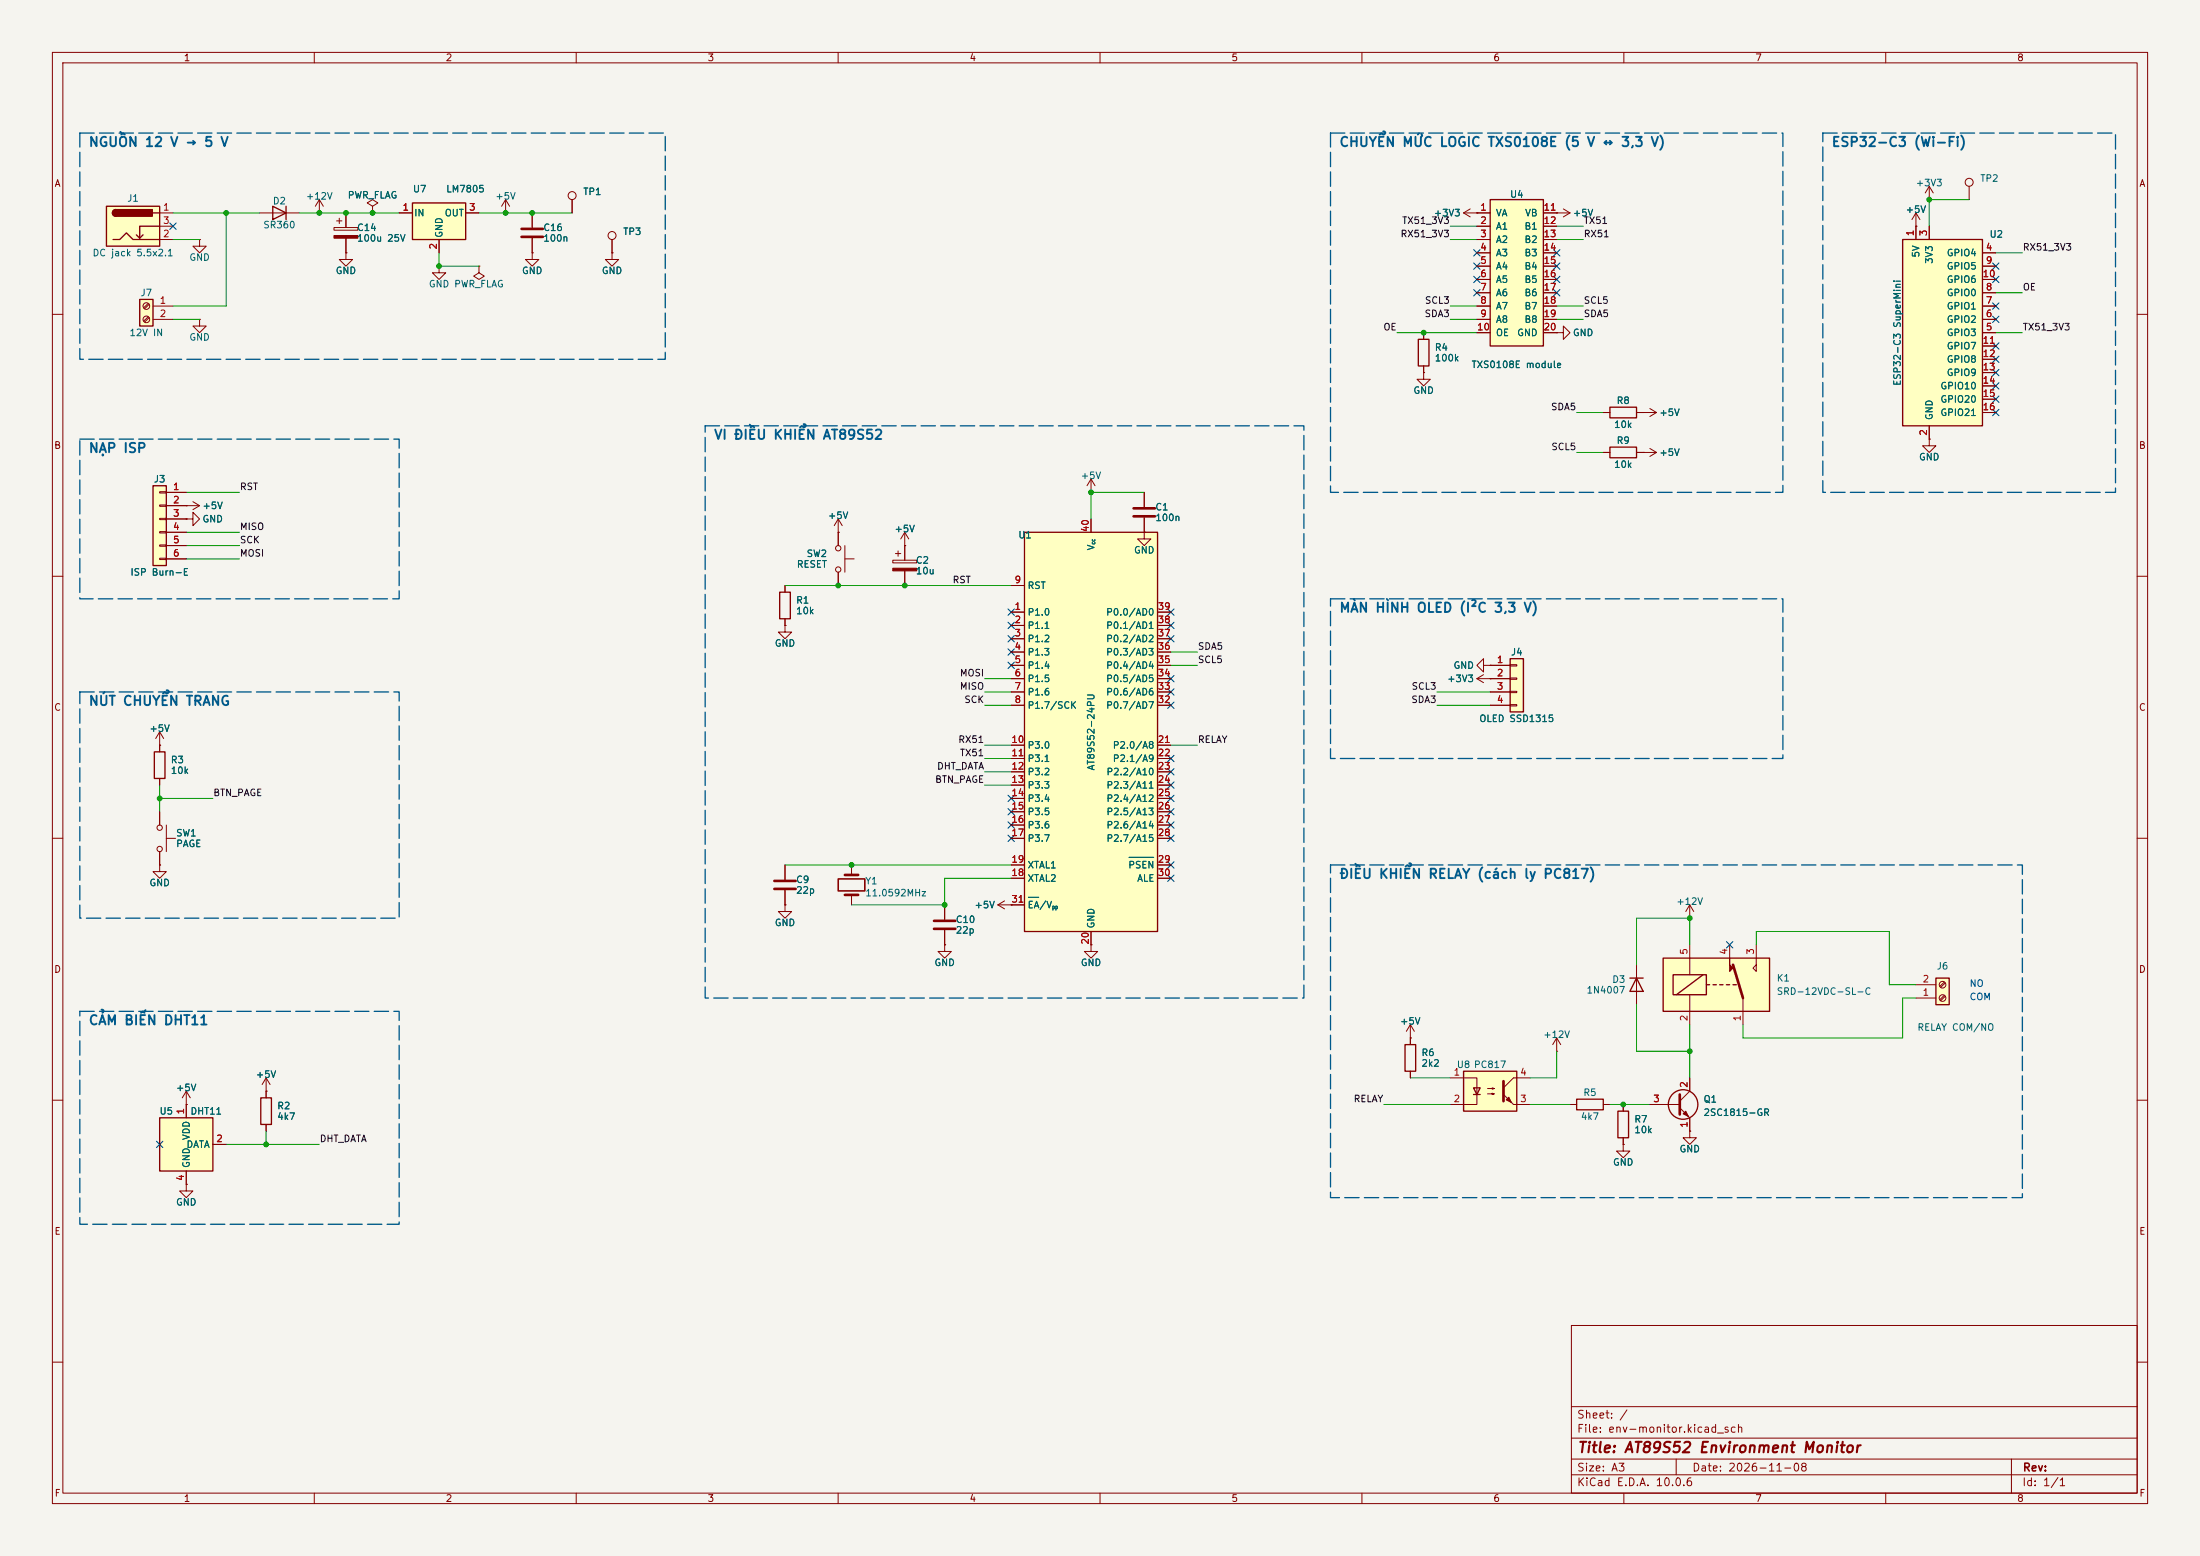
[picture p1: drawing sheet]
<svg xmlns="http://www.w3.org/2000/svg" width="420mm" height="297mm" viewBox="0 0 420 297" stroke-linecap="round" stroke-linejoin="round" font-family="sans-serif">
<path d="M0 0h420v297h-420z" fill="#f5f4ef" stroke="#f5f4ef" stroke-width=".19"/>
<g fill="none" stroke="#840000" stroke-width=".19">
<path d="M10 10h400v277h-400zM12 12h396v273h-396zM60 10v2M110 10v2M160 10v2M210 10v2M260 10v2M310 10v2M360 10v2M66 48.3v1.2h1.3l-1.3 1.3-1.2-1.3h1.2M66 48.3h.1M10 60h2"/>
<path d="M408 60h2M35.6 99.1h1.2v-1.3l1.3 1.3-1.3 1.2v-1.2M35.6 99.1h.1M10 110h2M408 110h2M10 160h2M408 160h2M30.5 165.1v1.3h1.2l-1.2 1.2-1.3-1.2h1.3M30.5 165.1h.1M149.9 165.1v2.8M149.9 169.9v2.8M162.6 165.1v1.9"/>
<path d="M162.6 170.8v1.9M180.3 180.3v1.3h1.3l-1.3 1.3-1.2-1.3h1.2M180.3 180.3h.1M10 210h2M408 210h2M300 253h108v32h-108zM10 260h2M300 278.5h108M300 274.5h108M300 268.5h108M320 278.5v3M384 278.5v6.5"/>
<path d="M408 260h2M60 285v2M110 285v2M160 285v2M210 285v2M260 285v2M300 281.5h108M310 285v2M360 285v2"/>
</g>
<path d="M147.8 168.1h4.1M147.8 169.7h4.1M161.3 167h2.5M161.3 170.8h2.5" fill="none" stroke="#840000" stroke-width=".51"/>
<path d="M160 167.8h5.1v2.3h-5.1z" fill="none" stroke="#840000" stroke-width=".3"/>
<path d="M363.2 45.7h15.3v35.6h-15.3z" fill="#ffffc2"/>
<path d="M363.2 45.7h15.3v35.6h-15.3z" fill="none" stroke="#840000" stroke-width=".25"/>
<g fill="none" stroke="#840000" stroke-width=".19">
<path d="M365.8 43.2v2.5M368.3 43.2v2.5M378.5 48.3h2.5M378.5 58.4h2.5M378.5 55.9h2.5M378.5 50.8h2.5M378.5 53.3h2.5M378.5 63.5h2.5M378.5 61h2.5M378.5 66h2.5M378.5 68.6h2.5M378.5 71.1h2.5"/>
<path d="M378.5 73.7h2.5M378.5 76.2h2.5M378.5 78.7h2.5M368.3 81.3v2.5M30.5 139.7l-.8 1.3M30.5 139.7l.7 1.3M30.5 139.7v2.5M283.2 127v-1.3l-1.3 1.3 1.3 1.3v-1.3h1.3M284.5 127h.1M30.5 142.2h.1"/>
</g>
<path d="M288.3 125.7h2.5v10.2h-2.5z" fill="#ffffc2"/>
<path d="M288.3 125.7h2.5v10.2h-2.5zM29.5 143.5h2v5.1h-2z" fill="none" stroke="#840000" stroke-width=".25"/>
<g fill="none" stroke="#840000" stroke-width=".19">
<path d="M280.7 39.9l-1.3 .7M279.4 40.6l1.3 .8M279.4 40.6h2.5M281.9 40.6h.1M208.3 94h.1M208.3 91.4l-.8 1.3M208.3 91.4l.7 1.3M208.3 91.4v2.6M281.9 129.5h6.4M281.9 129.5l1.3 .8M283.2 128.8l-1.3 .7M284.5 129.5h.1"/>
<path d="M284.5 127h3.8M284.5 132.1h3.8M284.5 134.6h3.8M288.3 126.9h1.3v.2h-1.3zM288.3 129.4h1.3v.3h-1.3zM288.3 132h1.3v.2h-1.3zM288.3 134.5h1.3v.2h-1.3zM30.5 142.2v1.3M30.5 148.6v1.3M30.5 154.9v2.6M31.7 157.5v5.1M30.5 162.6v2.5"/>
<path d="M31.7 160h1.8M149.9 172.7v1.3h1.2l-1.2 1.3-1.3-1.3h1.3M149.9 172.7h.1M180.3 172.7v2.8M180.3 177.5v2.8"/>
<circle cx="30.5" cy="158" r=".51"/>
<circle cx="30.5" cy="162.1" r=".51"/>
</g>
<path d="M178.3 175.8h4.1M178.3 177.3h4.1" fill="none" stroke="#840000" stroke-width=".51"/>
<path d="M284.5 38.1h10.1v27.9h-10.1z" fill="#ffffc2"/>
<path d="M284.5 38.1h10.1v27.9h-10.1z" fill="none" stroke="#840000" stroke-width=".25"/>
<g fill="none" stroke="#840000" stroke-width=".19">
<path d="M281.9 40.6h2.6M281.9 43.2h2.6M281.9 45.7h2.6M281.9 48.3h2.6M281.9 50.8h2.6M281.9 53.3h2.6M281.9 55.9h2.6M281.9 58.4h2.6M294.6 40.6h2.6M294.6 43.2h2.6M294.6 45.7h2.6M294.6 48.3h2.6"/>
<path d="M294.6 50.8h2.6M294.6 53.3h2.6M294.6 55.9h2.6M294.6 58.4h2.6M281.9 61h2.6M281.9 63.5h2.6M294.6 61h2.6M294.6 63.5h2.6M35.6 96.5h.1M35.6 96.5h2.5M36.8 95.8l1.3 .7M38.1 96.5l-1.3 .8"/>
<path d="M149.9 119.4v1.3h1.2l-1.2 1.2-1.3-1.2h1.3M149.9 119.4h.1M170.4 106.9h4.6v.5h-4.6zM170.9 105.7h1.1M171.4 105.2v1M172.7 104.1v2.8M172.7 109v2.8M190.5 172.7l1.3 .8M190.5 172.7h2.5M191.8 172l-1.3 .7M193 172.7h.1M35.6 210.8h.1"/>
<path d="M35.6 208.3l-.8 1.3M35.6 208.3l.7 1.3M35.6 208.3v2.5M50.8 208.3h.1M50.8 205.7l-.8 1.3M50.8 205.7l.8 1.3M50.8 205.7v2.6M35.6 226.1v1.2h1.2l-1.2 1.3-1.3-1.3h1.3M35.6 226.1h.1"/>
</g>
<path d="M170.4 108.5h4.6v.5h-4.6z" fill="#840000" stroke="#840000" stroke-width=".19"/>
<path d="M30.5 213.4h10.1v10.1h-10.1z" fill="#ffffc2"/>
<path d="M30.5 213.4h10.1v10.1h-10.1z" fill="none" stroke="#840000" stroke-width=".25"/>
<g fill="none" stroke="#840000" stroke-width=".19">
<path d="M101.6 48.3v1.2h1.3l-1.3 1.3-1.3-1.3h1.3M101.6 48.3h.1M116.8 48.3v1.2h1.3l-1.3 1.3-1.2-1.3h1.2M116.8 48.3h.1M116.8 45.7v2.6M271.8 71.1v1.3h1.2l-1.2 1.3-1.3-1.3h1.3M271.8 71.1h.1M35.6 210.8v2.6M40.6 218.4h2.6M35.6 223.5v2.6"/>
<circle cx="116.8" cy="45" r=".76"/>
</g>
<path d="M20.3 39.4h10.2v7.6h-10.2z" fill="#ffffc2"/>
<path d="M20.3 39.4h10.2v7.6h-10.2zM52.1 39.4l2.5 1.2-2.5 1.3zM54.6 39.4v2.5M21.6 45.7h1.3l1.2-1.2 1.3 1.2h5.1M22.1 40a.64 .64 0 0 0-.6 .6 .64 .64 0 0 0 .6 .7M27.3 44.8l-.6 .7M29.2 40.6h1.3M30.5 43.2h-3.8v2.3l-.7-.7M270.8 64.8h2v5.1h-2z" fill="none" stroke="#840000" stroke-width=".25"/>
<g fill="#840000" stroke="#840000" stroke-width=".25">
<path d="M21.6 40.2l.5-.2v1.3a.63 .63 0 0 1-.6-.4 .63 .63 0 0 1 .1-.7z"/>
<path d="M22.1 40h7v1.3h-7z"/>
</g>
<path d="M30.5 40.6h2.5M30.5 45.7h2.5M30.5 43.2h2.5M49.5 40.6h7.6M271.8 63.5v1.3M271.8 69.9v1.2" fill="none" stroke="#840000" stroke-width=".19"/>
<path d="M78.7 38.7h10.2v7h-10.2z" fill="#ffffc2"/>
<path d="M78.7 38.7h10.2v7h-10.2zM268.2 199.4h2.1v5.1h-2.1zM311.1 186.7h2.6M312.4 186.7l1.3 2.5h-2.6z" fill="none" stroke="#840000" stroke-width=".25"/>
<g fill="none" stroke="#840000" stroke-width=".19">
<path d="M61 38.1l-.8 1.3M61 38.1l.7 1.3M61 38.1v2.5M71.1 39.4l1-.7-1-.6-1 .6 1 .7v1.2M368.3 38.1h.1M368.3 35.6l-.8 1.2M368.3 35.6l.8 1.2M368.3 35.6v2.5M375.9 35.6v2.5M38.1 45.7v1.3h1.3l-1.3 1.3-1.3-1.3h1.3M38.1 45.7h.1M61 40.6h.1"/>
<path d="M63.8 43.4h4.5v.5h-4.5zM64.3 42.2h1M64.8 41.7v1M66 40.6v2.8M66 45.5v2.8M71.1 40.6h.1M76.2 40.6h2.5M83.8 50.8v1.3h1.3l-1.3 1.2-1.3-1.2h1.3M83.8 50.8h.1M83.8 45.7v2.6M88.9 40.6h2.5M91.4 50.8v1.3l1.1 .6-1.1 .6-1-.6 1-.6"/>
<path d="M91.4 50.8h.1M365.8 43.2h.1M365.8 40.6l-.8 1.3M365.8 40.6l.7 1.3M365.8 40.6v2.6M38.1 61v1.2h1.3l-1.3 1.3-1.3-1.3h1.3M38.1 61h.1M160 99.1v5M160 99.1l-.7 1.2M160 99.1l.8 1.2M160 101.6h.1M160 109.2v2.6"/>
<path d="M161.3 106.7h1.8M161.3 104.1v5.1M172.7 104.1h.1M172.7 101.6l-.7 1.3M172.7 101.6l.8 1.3M172.7 101.6v2.5M269.2 198.1v1.3M297.2 198.1l-.8 1.3M297.2 198.1l.7 1.3M297.2 198.1v2.6M312.4 184.2v7.6M269.2 204.5v1.2"/>
<path d="M297.2 200.7h.1M309.9 218.4v1.3h1.2l-1.2 1.3-1.3-1.3h1.3M309.9 218.4h.1"/>
<circle cx="375.9" cy="34.8" r=".76"/>
<circle cx="160" cy="104.6" r=".51"/>
<circle cx="160" cy="108.7" r=".51"/>
</g>
<path d="M63.8 45h4.5v.5h-4.5z" fill="#840000" stroke="#840000" stroke-width=".19"/>
<path d="M26.7 57.2h2.5v5h-2.5z" fill="#ffffc2"/>
<path d="M26.7 57.2h2.5v5h-2.5z" fill="none" stroke="#840000" stroke-width=".25"/>
<g fill="none" stroke="#840000" stroke-width=".19">
<path d="M28.3 57.9l-.9 .9M28.5 58.1l-.9 .8M29.2 58.4h3.8M28.3 60.5l-.9 .8M28.5 60.6l-.9 .9M29.2 61h3.8"/>
<circle cx="27.9" cy="58.4" r=".63"/>
<circle cx="27.9" cy="61" r=".63"/>
</g>
<path d="M279.4 204.5h10.2v7.6h-10.2z" fill="#ffffc2"/>
<path d="M279.4 204.5h10.2v7.6h-10.2zM281.3 207.6h1.3l-.7 1.3zM281.3 208.9h1.3M301 209.8h5.1v2h-5.1z" fill="none" stroke="#840000" stroke-width=".25"/>
<g fill="none" stroke="#840000" stroke-width=".19">
<path d="M96.5 38.1l-.7 1.3M96.5 38.1l.8 1.3M96.5 38.1v2.5M96.5 40.6h.1M101.6 40.6v2.8M101.6 45.5v2.8M218.4 94v2.8M218.4 98.8v2.8M269.2 198.1h.1M269.2 195.6l-.7 1.3M269.2 195.6l.8 1.3M269.2 195.6v2.5"/>
<path d="M276.9 205.7h5v5.1h-5M284 207.8h1.2l-.3 .1v-.3l.3 .2M284 208.8h1.2l-.3 .1v-.2l.3 .1M288.9 210.8h3.2M292.1 205.7h-3.2l-1.9 1.9M299.7 210.8h1.3M306.1 210.8h1.2"/>
</g>
<path d="M99.6 43.7h4M99.6 45.2h4M216.4 97h4.1M216.4 98.6h4.1M287 206.4v3.8" fill="none" stroke="#840000" stroke-width=".51"/>
<g fill="#840000" stroke="#840000" stroke-width=".19">
<path d="M287.5 209.9l.5-.5 .5 1z"/>
<path d="M287 208.9l1.9 1.9z"/>
</g>
<path d="M195.6 101.6h25.4v76.2h-25.4z" fill="#ffffc2"/>
<path d="M307.3 77.7h5.1v2.1h-5.1zM148.8 113h2.1v5.1h-2.1zM195.6 101.6h25.4v76.2h-25.4zM308.9 212.1h2v5.1h-2z" fill="none" stroke="#840000" stroke-width=".25"/>
<g fill="none" stroke="#840000" stroke-width=".19">
<path d="M109.2 38.1v2.5M298.4 39.9l1.3 .7M297.2 40.6h.1M297.2 40.6h2.5M299.7 40.6l-1.3 .8M306.1 78.7h1.2M312.4 78.7h3.8M313.7 78.7h.1M315 78l1.2 .7M316.2 78.7l-1.2 .8M208.3 99.1v2.5M313.7 86.4h.1"/>
<path d="M313.7 86.4h2.5M315 85.6l1.2 .8M316.2 86.4l-1.2 .7M149.9 111.8v1.2M149.9 118.1v1.3M193 116.8h2.6M193 119.4h2.6M193 111.8h2.6M218.4 101.6v1.3h1.3l-1.3 1.2-1.2-1.2h1.2M218.4 101.6h.1M221 116.8h2.5M221 119.4h2.5"/>
<path d="M193 121.9h2.6M193 124.5h2.6M193 127h2.6M193 129.5h2.6M193 132.1h2.6M193 134.6h2.6M221 121.9h2.5M221 124.5h2.5M221 127h2.5M221 129.5h2.5M221 132.1h2.5M221 134.6h2.5"/>
<path d="M193 142.2h2.6M193 144.8h2.6M193 147.3h2.6M193 149.9h2.6M193 152.4h2.6M193 154.9h2.6M193 157.5h2.6M221 142.2h2.5M221 144.8h2.5M221 147.3h2.5M221 149.9h2.5M221 152.4h2.5"/>
<path d="M221 154.9h2.5M221 157.5h2.5M193 160h2.6M193 167.6h2.6M193 165.1h2.6M193 172.7h2.6M208.3 177.8v2.5M221 160h2.5M221 167.6h2.5M221 165.1h2.5M322.6 175.3h.1M322.6 172.7l-.8 1.3"/>
<path d="M322.6 172.7l.7 1.3M322.6 172.7v2.6M208.3 180.3v1.3h1.2l-1.2 1.3-1.3-1.3h1.3M208.3 180.3h.1M309.9 210.8v1.3M309.9 217.2v1.2M322.6 215.9v1.3h1.2l-1.2 1.2-1.3-1.2h1.3M322.6 215.9h.1"/>
<circle cx="109.2" cy="37.3" r=".76"/>
</g>
<path d="M196.3 171.3h2M215.5 163.7h4.7" fill="none" stroke="#006464" stroke-width=".19"/>
<path d="M369.6 186.7h2.5v5.1h-2.5z" fill="#ffffc2"/>
<path d="M307.3 85.3h5.1v2.1h-5.1zM369.6 186.7h2.5v5.1h-2.5z" fill="none" stroke="#840000" stroke-width=".25"/>
<g fill="none" stroke="#840000" stroke-width=".19">
<path d="M306.1 86.4h1.2M312.4 86.4h1.3M365.8 190.5h3.8M365.8 188h3.8M371.2 190l-.9 .8M371.2 187.5l-.9 .8M371.3 190.2l-.8 .8M371.3 187.6l-.8 .9"/>
<circle cx="370.8" cy="190.5" r=".63"/>
<circle cx="370.8" cy="188" r=".63"/>
</g>
<path d="M317.5 182.9h20.3v10.1h-20.3z" fill="#ffffc2"/>
<g fill="none" stroke="#840000" stroke-width=".19">
<path d="M297.2 63.5h1.2v-1.3l1.3 1.3-1.3 1.3v-1.3M297.2 63.5h.1M368.3 83.8v1.3h1.3l-1.3 1.3-1.3-1.3h1.3M368.3 83.8h.1M322.6 180.3v5.8M322.6 189.9v5.7M330.2 180.3v2.6M332.7 190.5v5.1M335.3 180.3v5.1l-.7-.6 .7-.6M50.8 208.3v1.3M50.8 214.6v1.3M315 210.8h5.7"/>
<path d="M320.7 211.5l1.9 1.9v2.5M322.6 205.7v2.6l-1.9 1.9"/>
</g>
<g fill="none" stroke="#840000" stroke-width=".25">
<path d="M317.5 182.9h20.3v10.1h-20.3zM319.4 186.1h6.4v3.8h-6.4zM325.1 186.1l-5.1 3.8M325.8 188h.6M327 188h.7M328.3 188h.6M329.6 188h.6M330.8 188h.7M49.8 209.6h2v5h-2z"/>
<circle cx="321.3" cy="210.8" r="2.82"/>
</g>
<path d="M330.8 184.2l1.9 6.3M320.7 208.9v3.8" fill="none" stroke="#840000" stroke-width=".51"/>
<g fill="#840000" stroke="#840000" stroke-width=".19">
<path d="M330.2 182.9v1.3l.6 .6-.6 .6z"/>
<path d="M321.3 212.6l.5-.5 .5 1z"/>
</g>
<path d="M29.2 92.7h2.5v15.3h-2.5z" fill="#ffffc2"/>
<path d="M29.2 92.7h2.5v15.3h-2.5z" fill="none" stroke="#840000" stroke-width=".25"/>
<g fill="none" stroke="#840000" stroke-width=".19">
<path d="M109.2 38.1v2.5M66 48.3h.1M66 40.6v2.8M66 45.5v2.8M71.1 40.6h.1M76.2 40.6h2.5M83.8 45.7v2.6M88.9 40.6h2.5M101.6 48.3h.1M101.6 40.6v2.8M101.6 45.5v2.8M116.8 48.3h.1"/>
<path d="M116.8 45.7v2.6M281.9 40.6h.1M281.9 40.6h2.6M281.9 43.2h2.6M281.9 45.7h2.6M281.9 48.3h2.6M281.9 50.8h2.6M281.9 53.3h2.6M281.9 55.9h2.6M281.9 58.4h2.6M294.6 40.6h2.6M294.6 43.2h2.6"/>
<path d="M294.6 45.7h2.6M294.6 48.3h2.6M294.6 50.8h2.6M294.6 53.3h2.6M294.6 55.9h2.6M294.6 58.4h2.6M297.2 40.6h.1M365.8 43.2h.1M365.8 43.2v2.5M368.3 43.2v2.5M378.5 48.3h2.5M378.5 50.8h2.5"/>
<path d="M378.5 53.3h2.5M378.5 55.9h2.5M378.5 58.4h2.5M271.8 71.1h.1M271.8 63.5v1.3M271.8 69.9v1.2M281.9 61h2.6M281.9 63.5h2.6M294.6 61h2.6M294.6 63.5h2.6M297.2 63.5h.1M306.1 78.7h1.2"/>
<path d="M312.4 78.7h1.3M313.7 78.7h.1M378.5 61h2.5M378.5 63.5h2.5M378.5 78.7h2.5M378.5 66h2.5M378.5 68.6h2.5M378.5 71.1h2.5M378.5 73.7h2.5M378.5 76.2h2.5M30.5 93.9h1.2v.2h-1.2zM30.5 96.4h1.2v.2h-1.2z"/>
<path d="M30.5 98.9h1.2v.3h-1.2zM31.7 94h3.9M31.7 96.5h3.9M31.7 99.1h3.9M35.6 96.5h.1M35.6 99.1h.1M208.3 99.1v2.5M218.4 94v2.8M218.4 98.8v2.8M306.1 86.4h1.2M312.4 86.4h1.3M313.7 86.4h.1"/>
<path d="M368.3 83.8h.1M368.3 81.3v2.5M30.5 101.5h1.2v.2h-1.2zM30.5 104h1.2v.3h-1.2zM30.5 106.6h1.2v.2h-1.2zM31.7 101.6h3.9M31.7 104.1h3.9M31.7 106.7h3.9M149.9 119.4h.1M149.9 111.8v1.2M149.9 118.1v1.3M160 101.6h.1"/>
<path d="M160 101.6v2.5M160 109.2v2.6M172.7 104.1h.1M172.7 104.1v2.8M172.7 109v2.8M193 116.8h2.6M193 119.4h2.6M193 111.8h2.6M218.4 101.6h.1M221 116.8h2.5M221 119.4h2.5M193 127h2.6"/>
<path d="M193 129.5h2.6M193 132.1h2.6M193 134.6h2.6M193 121.9h2.6M193 124.5h2.6M221 127h2.5M221 129.5h2.5M221 132.1h2.5M221 134.6h2.5M221 121.9h2.5M221 124.5h2.5M284.5 127h.1"/>
<path d="M284.5 129.5h.1M284.5 127h3.8M284.5 129.5h3.8M284.5 132.1h3.8M284.5 134.6h3.8M30.5 142.2h.1M30.5 142.2v1.3M30.5 148.6v1.3M30.5 154.9v2.6M193 142.2h2.6M193 144.8h2.6M193 147.3h2.6"/>
<path d="M193 149.9h2.6M193 152.4h2.6M193 154.9h2.6M193 157.5h2.6M221 142.2h2.5M221 144.8h2.5M221 147.3h2.5M221 149.9h2.5M221 152.4h2.5M221 154.9h2.5M221 157.5h2.5M30.5 165.1h.1"/>
<path d="M30.5 162.6v2.5M149.9 172.7h.1M149.9 165.1v2.8M149.9 169.9v2.8M180.3 172.7v2.8M180.3 177.5v2.8M193 172.7h.1M193 160h2.6M193 167.6h2.6M193 165.1h2.6M193 172.7h2.6M208.3 177.8v2.5"/>
<path d="M221 160h2.5M221 167.6h2.5M221 165.1h2.5M180.3 180.3h.1M208.3 180.3h.1M269.2 198.1h.1M269.2 198.1v1.3M35.6 210.8h.1M35.6 210.8v2.6M40.6 218.4h2.6M50.8 208.3h.1M50.8 208.3v1.3"/>
<path d="M50.8 214.6v1.3M269.2 204.5v1.2M309.9 218.4h.1M309.9 210.8v1.3M309.9 217.2v1.2M315 210.8h2.5M322.6 215.9h.1M322.6 205.7v2.6M322.6 213.4v2.5M35.6 226.1h.1M35.6 223.5v2.6"/>
</g>
<g fill="none" stroke="#009600" stroke-width=".19">
<path d="M375.9 38.1h-7.6v5.1M33 45.7h5.1M33 40.6h16.5M43.2 40.6v17.8h-10.2M57.1 40.6h19.1M83.8 48.3v2.5h7.6M91.4 40.6h17.8M276.9 58.4h5M276.9 43.2h5M276.9 45.7h5M297.2 58.4h5.1M297.2 43.2h5.1"/>
<path d="M297.2 45.7h5.1M381 55.9h5.1M381 48.3h5.1M33 61h5.1M266.7 63.5h15.2M276.9 61h5M297.2 61h5.1M301 78.7h5.1M381 63.5h5.1M35.6 94h10.1M218.4 94h-10.1v5.1M301 86.4h5.1"/>
<path d="M35.6 101.6h10.1M35.6 104.1h10.1M35.6 106.7h10.1M149.9 111.8h43.1M188 134.6h5M188 132.1h5M188 129.5h5M223.5 127h5.1M223.5 124.5h5.1M274.3 134.6h10.2M274.3 132.1h10.2M30.5 149.9v5"/>
<path d="M30.5 152.4h10.1M188 142.2h5M188 144.8h5M188 147.3h5M188 149.9h5M223.5 142.2h5.1M149.9 165.1h43.1M193 167.6h-12.7v5.1h-17.7M312.4 191.8v8.9h10.2M322.6 180.3v-5h-10.2v8.9M322.6 195.6v10.1M335.3 180.3v-2.5h25.4v10.2h5.1"/>
<path d="M365.8 190.5h-2.6v7.6h-30.5v-2.5M43.2 218.4h17.8M50.8 215.9v2.5M264.2 210.8h12.7M269.2 205.7h7.7M292.1 210.8h7.6M297.2 200.7v5h-5.1M307.3 210.8h7.7"/>
</g>
<g fill="none" stroke="#000084" stroke-width=".19">
<path d="M32.4 42.6l1.2 1.2M33.6 42.6l-1.2 1.2M281.3 55.3l1.2 1.2M281.3 52.7l1.2 1.2M281.3 50.2l1.2 1.2M281.3 47.7l1.2 1.2M282.5 55.3l-1.2 1.2M282.5 52.7l-1.2 1.2M282.5 50.2l-1.2 1.2M282.5 47.7l-1.2 1.2M296.6 55.3l1.2 1.2M296.6 52.7l1.2 1.2"/>
<path d="M296.6 47.7l1.2 1.2M296.6 50.2l1.2 1.2M297.8 50.2l-1.2 1.2M297.8 55.3l-1.2 1.2M297.8 52.7l-1.2 1.2M297.8 47.7l-1.2 1.2M380.4 52.7l1.2 1.2M380.4 50.2l1.2 1.2M380.4 57.8l1.2 1.2M381.6 52.7l-1.2 1.2M381.6 50.2l-1.2 1.2M381.6 57.8l-1.2 1.2"/>
<path d="M380.4 78.1l1.2 1.2M380.4 75.6l1.2 1.2M380.4 73.1l1.2 1.2M380.4 70.5l1.2 1.2M380.4 68l1.2 1.2M380.4 65.4l1.2 1.2M380.4 60.4l1.2 1.2M381.6 78.1l-1.2 1.2M381.6 75.6l-1.2 1.2M381.6 73.1l-1.2 1.2M381.6 70.5l-1.2 1.2M381.6 68l-1.2 1.2"/>
<path d="M381.6 65.4l-1.2 1.2M381.6 60.4l-1.2 1.2M192.4 118.8l1.2 1.2M192.4 116.2l1.2 1.2M193.6 118.8l-1.2 1.2M193.6 116.2l-1.2 1.2M222.9 118.8l1.2 1.2M222.9 116.2l1.2 1.2M224.1 118.8l-1.2 1.2M224.1 116.2l-1.2 1.2M192.4 121.3l1.2 1.2M192.4 126.4l1.2 1.2"/>
<path d="M192.4 123.9l1.2 1.2M193.6 121.3l-1.2 1.2M193.6 126.4l-1.2 1.2M193.6 123.9l-1.2 1.2M222.9 128.9l1.2 1.2M222.9 134l1.2 1.2M222.9 131.5l1.2 1.2M222.9 121.3l1.2 1.2M224.1 121.3l-1.2 1.2M224.1 128.9l-1.2 1.2M224.1 134l-1.2 1.2M224.1 131.5l-1.2 1.2"/>
<path d="M192.4 151.8l1.2 1.2M192.4 154.3l1.2 1.2M192.4 156.9l1.2 1.2M192.4 159.4l1.2 1.2M193.6 151.8l-1.2 1.2M193.6 154.3l-1.2 1.2M193.6 156.9l-1.2 1.2M193.6 159.4l-1.2 1.2M222.9 146.7l1.2 1.2M222.9 144.2l1.2 1.2M222.9 149.3l1.2 1.2M222.9 151.8l1.2 1.2"/>
<path d="M222.9 154.3l1.2 1.2M222.9 156.9l1.2 1.2M222.9 159.4l1.2 1.2M224.1 146.7l-1.2 1.2M224.1 144.2l-1.2 1.2M224.1 149.3l-1.2 1.2M224.1 151.8l-1.2 1.2M224.1 154.3l-1.2 1.2M224.1 156.9l-1.2 1.2M224.1 159.4l-1.2 1.2M222.9 164.5l1.2 1.2M222.9 167l1.2 1.2"/>
<path d="M224.1 164.5l-1.2 1.2M224.1 167l-1.2 1.2M329.6 179.7l1.2 1.2M330.8 179.7l-1.2 1.2M29.9 217.8l1.2 1.2M31.1 217.8l-1.2 1.2"/>
</g>
<path d="M15.2 25.4h111.8v43.2h-111.8zM254 25.4h86.4v68.6h-86.4zM348 25.4h55.9v68.6h-55.9zM15.2 83.8h61v30.5h-61zM134.6 81.3h114.3v109.2h-114.3zM254 114.3h86.4v30.5h-86.4zM15.2 132.1h61v43.2h-61zM254 165.1h132.1v63.5h-132.1zM15.2 193h61v40.7h-61z" fill="none" stroke="#005a8c" stroke-width=".25" stroke-dasharray="2.7 1"/>
<path d="M196.3 171.3h2M215.5 163.7h4.7" fill="none" stroke="#006464" stroke-width=".19"/>
<g fill="#009600" stroke="#009600" stroke-width=".19">
<circle cx="271.8" cy="63.5" r=".46"/>
<circle cx="322.6" cy="200.7" r=".46"/>
<circle cx="309.9" cy="210.8" r=".46"/>
<circle cx="208.3" cy="94" r=".46"/>
<circle cx="368.3" cy="38.1" r=".46"/>
<circle cx="322.6" cy="175.3" r=".46"/>
<circle cx="43.2" cy="40.6" r=".46"/>
<circle cx="71.1" cy="40.6" r=".46"/>
<circle cx="66" cy="40.6" r=".46"/>
<circle cx="160" cy="111.8" r=".46"/>
<circle cx="172.7" cy="111.8" r=".46"/>
<circle cx="162.6" cy="165.1" r=".46"/>
<circle cx="50.8" cy="218.4" r=".46"/>
<circle cx="180.3" cy="172.7" r=".46"/>
<circle cx="30.5" cy="152.4" r=".46"/>
<circle cx="83.8" cy="50.8" r=".46"/>
<circle cx="61" cy="40.6" r=".46"/>
<circle cx="101.6" cy="40.6" r=".46"/>
<circle cx="96.5" cy="40.6" r=".46"/>
</g>
<text font-size="2" fill="#840000" x="301" y="277.8">Title: AT89S52 Environment Monitor</text>
<g font-size="1.8" fill="#005a8c">
<text x="16.8" y="28.5">NGUỒN 12 V → 5 V</text>
<text x="255.6" y="28.5">CHUYỂN MỨC LOGIC TXS0108E (5 V ↔ 3,3 V)</text>
<text x="349.5" y="28.5">ESP32-C3 (Wi-Fi)</text>
<text x="16.8" y="86.9">NẠP ISP</text>
<text x="136.2" y="84.3">VI ĐIỀU KHIỂN AT89S52</text>
<text x="255.6" y="117.4">MÀN HÌNH OLED (I²C 3,3 V)</text>
<text x="16.8" y="135.1">NÚT CHUYỂN TRANG</text>
<text x="255.6" y="168.2">ĐIỀU KHIỂN RELAY (cách ly PC817)</text>
<text x="16.8" y="196.1">CẢM BIẾN DHT11</text>
</g>
<g font-size="1.5" fill="#840000">
<text x="300.9" y="273.8">File: env-monitor.kicad_sch</text>
<text x="300.9" y="271.1">Sheet: /</text>
<text x="300.9" y="281.2">Size: A3</text>
<text x="322.9" y="281.2">Date: 2026-11-08</text>
<text x="386" y="281.2">Rev:</text>
<text x="300.9" y="284">KiCad E.D.A. 10.0.6</text>
<text x="385.9" y="284">Id: 1/1</text>
</g>
<g font-size="1.3" fill="#840000">
<text x="35" y="12">1</text>
<text x="85" y="12">2</text>
<text x="135" y="12">3</text>
<text x="185" y="12">4</text>
<text x="235" y="12">5</text>
<text x="285" y="12">6</text>
<text x="335" y="12">7</text>
<text x="385" y="12">8</text>
<text x="10.3" y="36">A</text>
<text x="408.3" y="36">A</text>
<text x="10.2" y="86">B</text>
<text x="408.2" y="86">B</text>
<text x="10.2" y="136">C</text>
<text x="408.2" y="136">C</text>
<text x="10.2" y="186">D</text>
<text x="408.2" y="186">D</text>
<text x="10.3" y="236">E</text>
<text x="408.3" y="236">E</text>
<text x="10.3" y="286">F</text>
<text x="35" y="287">1</text>
<text x="85" y="287">2</text>
<text x="135" y="287">3</text>
<text x="185" y="287">4</text>
<text x="235" y="287">5</text>
<text x="285" y="287">6</text>
<text x="335" y="287">7</text>
<text x="385" y="287">8</text>
<text x="408.3" y="286">F</text>
</g>
<g font-size="1.3" fill="#006464">
<text x="365.6" y="35.9">+3V3</text>
<text x="377.9" y="35">TP2</text>
<text x="24.2" y="38.8">J1</text>
<text x="52" y="39.3">D2</text>
<text x="58.3" y="38.4">+12V</text>
<text x="66.3" y="38.2">PWR_FLAG</text>
<text x="78.7" y="37">U7</text>
<text x="79" y="41.6">IN</text>
<text x="84.8" y="41.6">OUT</text>
<text x="85.1" y="37">LM7805</text>
<text x="94.5" y="38.4">+5V</text>
<text x="111.2" y="37.5">TP1</text>
<text x="273.6" y="41.6">+3V3</text>
<text x="285.5" y="41.6">VA</text>
<text x="288.2" y="38">U4</text>
<text x="291" y="41.6">VB</text>
<text x="300.2" y="41.6">+5V</text>
<text x="363.7" y="40.9">+5V</text>
<text x="50.2" y="43.9">SR360</text>
<text x="68.1" y="44.4">C14</text>
<text x="68.1" y="46.4">100u 25V</text>
<text x="84.8" y="45.5" transform="rotate(-90 84.8 45.5)">GND</text>
<text x="103.6" y="44.4">C16</text>
<text x="103.6" y="46.4">100n</text>
<text x="118.9" y="45.2">TP3</text>
<text x="285.5" y="44.1">A1</text>
<text x="285.5" y="46.7">A2</text>
<text x="290.9" y="44.1">B1</text>
<text x="290.9" y="46.7">B2</text>
<text x="379.7" y="45.7">U2</text>
<text x="17.6" y="49.2">DC jack 5.5x2.1</text>
<text x="36" y="50.1">GND</text>
<text x="64" y="52.6">GND</text>
<text x="99.5" y="52.6">GND</text>
<text x="114.8" y="52.6">GND</text>
<text x="285.5" y="49.2">A3</text>
<text x="285.5" y="51.8">A4</text>
<text x="290.9" y="49.2">B3</text>
<text x="290.9" y="51.8">B4</text>
<text x="366.7" y="49.3" transform="rotate(-90 366.7 49.3)">5V</text>
<text x="369.3" y="50.5" transform="rotate(-90 369.3 50.5)">3V3</text>
<text x="371.5" y="49.2">GPIO4</text>
<text x="371.5" y="51.8">GPIO5</text>
<text x="26.7" y="56.8">J7</text>
<text x="81.8" y="55.2">GND PWR_FLAG</text>
<text x="285.5" y="54.3">A5</text>
<text x="285.5" y="56.8">A6</text>
<text x="285.5" y="59.4">A7</text>
<text x="290.9" y="54.3">B5</text>
<text x="290.9" y="56.8">B6</text>
<text x="290.9" y="59.4">B7</text>
<text x="371.5" y="59.4">GPIO1</text>
<text x="371.5" y="56.8">GPIO0</text>
<text x="371.5" y="54.3">GPIO6</text>
<text x="24.6" y="64.5">12V IN</text>
<text x="36" y="65.3">GND</text>
<text x="285.5" y="61.9">A8</text>
<text x="285.5" y="64.5">OE</text>
<text x="289.5" y="64.5">GND</text>
<text x="290.9" y="61.9">B8</text>
<text x="300.2" y="64.5">GND</text>
<text x="371.5" y="64.5">GPIO3</text>
<text x="371.5" y="61.9">GPIO2</text>
<text x="273.8" y="67.3">R4</text>
<text x="273.8" y="69.3">100k</text>
<text x="280.8" y="70.6">TXS0108E module</text>
<text x="371.5" y="67">GPIO7</text>
<text x="371.5" y="69.5">GPIO8</text>
<text x="269.7" y="75.5">GND</text>
<text x="308.5" y="77.4">R8</text>
<text x="363.2" y="73.8" transform="rotate(-90 363.2 73.8)">ESP32-C3 SuperMini</text>
<text x="370.3" y="74.6">GPIO10</text>
<text x="370.3" y="77.2">GPIO20</text>
<text x="371.5" y="72.1">GPIO9</text>
<text x="308" y="82">10k</text>
<text x="316.7" y="79.7">+5V</text>
<text x="369.3" y="80.3" transform="rotate(-90 369.3 80.3)">GND</text>
<text x="370.3" y="79.7">GPIO21</text>
<text x="308" y="89.6">10k</text>
<text x="308.5" y="85">R9</text>
<text x="316.7" y="87.3">+5V</text>
<text x="366.2" y="88.2">GND</text>
<text x="29.3" y="92.4">J3</text>
<text x="206.2" y="91.7">+5V</text>
<text x="38.5" y="100">GND</text>
<text x="38.5" y="97.5">+5V</text>
<text x="158" y="99.4">+5V</text>
<text x="170.7" y="101.9">+5V</text>
<text x="220.5" y="97.7">C1</text>
<text x="220.5" y="99.8">100n</text>
<text x="153.9" y="106.6">SW2</text>
<text x="174.7" y="107.9">C2</text>
<text x="194.3" y="103.1">U1</text>
<text x="209.2" y="105.2" transform="rotate(-90 209.2 105.2)">V</text>
<text x="216.4" y="106">GND</text>
<text x="24.8" y="110.2">ISP Burn-E</text>
<text x="152" y="108.7">RESET</text>
<text x="174.7" y="109.9">10u</text>
<text x="196.1" y="112.7">RST</text>
<text x="151.9" y="115.5">R1</text>
<text x="151.9" y="117.5">10k</text>
<text x="196.1" y="117.8">P1.0</text>
<text x="211.1" y="117.8">P0.0/AD0</text>
<text x="147.8" y="123.7">GND</text>
<text x="196.1" y="122.9">P1.2</text>
<text x="196.1" y="120.3">P1.1</text>
<text x="196.1" y="125.4">P1.3</text>
<text x="211.1" y="125.4">P0.3/AD3</text>
<text x="211.1" y="122.9">P0.2/AD2</text>
<text x="211.1" y="120.3">P0.1/AD1</text>
<text x="288.3" y="125.4">J4</text>
<text x="196.1" y="128">P1.4</text>
<text x="196.1" y="130.5">P1.5</text>
<text x="211.1" y="130.5">P0.5/AD5</text>
<text x="211.1" y="128">P0.4/AD4</text>
<text x="276.2" y="130.5">+3V3</text>
<text x="277.4" y="128">GND</text>
<text x="196.1" y="133">P1.6</text>
<text x="196.1" y="135.6">P1.7/SCK</text>
<text x="211.1" y="135.6">P0.7/AD7</text>
<text x="211.1" y="133">P0.6/AD6</text>
<text x="28.4" y="140">+5V</text>
<text x="196.1" y="143.2">P3.0</text>
<text x="212.3" y="143.2">P2.0/A8</text>
<text x="282.3" y="138.1">OLED SSD1315</text>
<text x="32.5" y="146">R3</text>
<text x="32.5" y="148">10k</text>
<text x="196.1" y="145.7">P3.1</text>
<text x="196.1" y="148.3">P3.2</text>
<text x="209.2" y="147.2" transform="rotate(-90 209.2 147.2)">AT89S52-24PU</text>
<text x="211.1" y="148.3">P2.2/A10</text>
<text x="212.3" y="145.7">P2.1/A9</text>
<text x="196.1" y="150.8">P3.3</text>
<text x="196.1" y="153.4">P3.4</text>
<text x="196.1" y="155.9">P3.5</text>
<text x="211.1" y="150.8">P2.3/A11</text>
<text x="211.1" y="153.4">P2.4/A12</text>
<text x="211.1" y="155.9">P2.5/A13</text>
<text x="33.5" y="160">SW1</text>
<text x="33.5" y="162">PAGE</text>
<text x="196.1" y="158.4">P3.6</text>
<text x="196.1" y="161">P3.7</text>
<text x="211.1" y="158.4">P2.6/A14</text>
<text x="211.1" y="161">P2.7/A15</text>
<text x="196.1" y="166.1">XTAL1</text>
<text x="215.3" y="166.1">PSEN</text>
<text x="28.4" y="169.5">GND</text>
<text x="151.9" y="168.9">C9</text>
<text x="151.9" y="170.9">22p</text>
<text x="165.1" y="169.1">Y1</text>
<text x="165.1" y="171.4">11.0592MHz</text>
<text x="185.9" y="173.7">+5V</text>
<text x="196.1" y="168.6">XTAL2</text>
<text x="196.1" y="173.7">EA/V</text>
<text x="217" y="168.6">ALE</text>
<text x="319.9" y="173">+12V</text>
<text x="147.8" y="177.1">GND</text>
<text x="182.4" y="176.5">C10</text>
<text x="182.4" y="178.5">22p</text>
<text x="209.2" y="177.3" transform="rotate(-90 209.2 177.3)">GND</text>
<text x="178.3" y="184.7">GND</text>
<text x="206.2" y="184.7">GND</text>
<text x="369.6" y="185.4">J6</text>
<text x="302.8" y="189.9">1N4007</text>
<text x="307.7" y="187.9">D3</text>
<text x="339.1" y="187.7">K1</text>
<text x="339.1" y="190.2">SRD-12VDC-SL-C</text>
<text x="267.2" y="195.9">+5V</text>
<text x="365.9" y="197.1">RELAY COM/NO</text>
<text x="271.3" y="201.9">R6</text>
<text x="271.3" y="203.9">2k2</text>
<text x="294.5" y="198.4">+12V</text>
<text x="33.5" y="208.6">+5V</text>
<text x="48.7" y="206">+5V</text>
<text x="278" y="204.2">U8 PC817</text>
<text x="302.2" y="209.5">R5</text>
<text x="30.4" y="213.1">U5</text>
<text x="36.2" y="213.1">DHT11</text>
<text x="52.8" y="212">R2</text>
<text x="52.8" y="214.1">4k7</text>
<text x="301.7" y="214.1">4k7</text>
<text x="311.9" y="214.6">R7</text>
<text x="325.1" y="210.8">Q1</text>
<text x="325.1" y="213.3">2SC1815-GR</text>
<text x="35.5" y="219.4">DATA</text>
<text x="36.5" y="217.7" transform="rotate(-90 36.5 217.7)">VDD</text>
<text x="311.9" y="216.6">10k</text>
<text x="320.5" y="220.3">GND</text>
<text x="36.5" y="223" transform="rotate(-90 36.5 223)">GND</text>
<text x="307.8" y="222.8">GND</text>
<text x="33.5" y="230.4">GND</text>
</g>
<g font-size="1.3" fill="#a90000">
<text x="31" y="40.5">1</text>
<text x="76.7" y="40.5">1</text>
<text x="89.4" y="40.5">3</text>
<text x="282.5" y="40.5">1</text>
<text x="294.6" y="40.5">11</text>
<text x="31" y="45.6">2</text>
<text x="31" y="43">3</text>
<text x="83.7" y="47.7" transform="rotate(-90 83.7 47.7)">2</text>
<text x="282.5" y="43">2</text>
<text x="282.5" y="45.6">3</text>
<text x="294.6" y="43">12</text>
<text x="294.6" y="45.6">13</text>
<text x="365.6" y="45.2" transform="rotate(-90 365.6 45.2)">1</text>
<text x="368.2" y="45.2" transform="rotate(-90 368.2 45.2)">3</text>
<text x="282.5" y="48.1">4</text>
<text x="282.5" y="50.7">5</text>
<text x="282.5" y="53.2">6</text>
<text x="294.6" y="48.1">14</text>
<text x="294.6" y="50.7">15</text>
<text x="294.6" y="53.2">16</text>
<text x="378.4" y="53.2">10</text>
<text x="379" y="48.1">4</text>
<text x="379" y="50.7">9</text>
<text x="30.4" y="58.3">1</text>
<text x="282.5" y="55.7">7</text>
<text x="282.5" y="58.3">8</text>
<text x="294.6" y="55.7">17</text>
<text x="294.6" y="58.3">18</text>
<text x="379" y="58.3">7</text>
<text x="379" y="55.7">8</text>
<text x="30.4" y="60.8">2</text>
<text x="281.9" y="63.4">10</text>
<text x="282.5" y="60.8">9</text>
<text x="294.6" y="60.8">19</text>
<text x="294.6" y="63.4">20</text>
<text x="378.4" y="65.9">11</text>
<text x="379" y="63.4">5</text>
<text x="379" y="60.8">6</text>
<text x="378.4" y="68.4">12</text>
<text x="378.4" y="71">13</text>
<text x="378.4" y="73.5">14</text>
<text x="378.4" y="76.1">15</text>
<text x="368.2" y="83.3" transform="rotate(-90 368.2 83.3)">2</text>
<text x="378.4" y="78.6">16</text>
<text x="32.9" y="93.8">1</text>
<text x="32.9" y="96.4">2</text>
<text x="32.9" y="98.9">3</text>
<text x="32.9" y="101.5">4</text>
<text x="208.1" y="101.7" transform="rotate(-90 208.1 101.7)">40</text>
<text x="32.9" y="104">5</text>
<text x="32.9" y="106.5">6</text>
<text x="193.6" y="111.6">9</text>
<text x="193.6" y="116.7">1</text>
<text x="193.6" y="119.2">2</text>
<text x="220.9" y="119.2">38</text>
<text x="220.9" y="116.7">39</text>
<text x="193.6" y="121.8">3</text>
<text x="193.6" y="124.3">4</text>
<text x="220.9" y="124.3">36</text>
<text x="220.9" y="121.8">37</text>
<text x="193.6" y="126.9">5</text>
<text x="193.6" y="129.4">6</text>
<text x="193.6" y="131.9">7</text>
<text x="220.9" y="131.9">33</text>
<text x="220.9" y="129.4">34</text>
<text x="220.9" y="126.9">35</text>
<text x="285.7" y="126.9">1</text>
<text x="285.7" y="129.4">2</text>
<text x="285.7" y="131.9">3</text>
<text x="193.6" y="134.5">8</text>
<text x="220.9" y="134.5">32</text>
<text x="285.7" y="134.5">4</text>
<text x="193" y="142.1">10</text>
<text x="220.9" y="142.1">21</text>
<text x="193" y="144.6">11</text>
<text x="193" y="147.2">12</text>
<text x="193" y="149.7">13</text>
<text x="220.9" y="144.6">22</text>
<text x="220.9" y="147.2">23</text>
<text x="220.9" y="149.7">24</text>
<text x="193" y="152.3">14</text>
<text x="193" y="154.8">15</text>
<text x="220.9" y="152.3">25</text>
<text x="220.9" y="154.8">26</text>
<text x="193" y="157.3">16</text>
<text x="193" y="159.9">17</text>
<text x="220.9" y="157.3">27</text>
<text x="220.9" y="159.9">28</text>
<text x="193" y="167.5">18</text>
<text x="193" y="165">19</text>
<text x="220.9" y="165">29</text>
<text x="220.9" y="167.5">30</text>
<text x="193" y="172.6">31</text>
<text x="208.1" y="180.4" transform="rotate(-90 208.1 180.4)">20</text>
<text x="322.4" y="182.3" transform="rotate(-90 322.4 182.3)">5</text>
<text x="330.1" y="182.3" transform="rotate(-90 330.1 182.3)">4</text>
<text x="335.1" y="182.3" transform="rotate(-90 335.1 182.3)">3</text>
<text x="366.9" y="190.4">1</text>
<text x="366.9" y="187.8">2</text>
<text x="322.4" y="195" transform="rotate(-90 322.4 195)">2</text>
<text x="332.6" y="195" transform="rotate(-90 332.6 195)">1</text>
<text x="277.4" y="205.6">1</text>
<text x="290.1" y="205.6">4</text>
<text x="322.4" y="207.7" transform="rotate(-90 322.4 207.7)">2</text>
<text x="35.4" y="212.8" transform="rotate(-90 35.4 212.8)">1</text>
<text x="277.4" y="210.7">2</text>
<text x="290.1" y="210.7">3</text>
<text x="315.5" y="210.7">3</text>
<text x="322.4" y="215.4" transform="rotate(-90 322.4 215.4)">1</text>
<text x="41.2" y="218.3">2</text>
<text x="35.4" y="225.5" transform="rotate(-90 35.4 225.5)">4</text>
</g>
<g font-size="1.3" fill="#0f0f0f">
<text x="267.3" y="45.6">RX51_3V3</text>
<text x="267.6" y="43.1">TX51_3V3</text>
<text x="302.2" y="43.1">TX51</text>
<text x="302.2" y="45.6">RX51</text>
<text x="386.1" y="48.1">RX51_3V3</text>
<text x="271.9" y="58.3">SCL3</text>
<text x="302.2" y="58.3">SCL5</text>
<text x="386.1" y="55.8">OE</text>
<text x="264" y="63.4">OE</text>
<text x="271.9" y="60.8">SDA3</text>
<text x="302.2" y="60.8">SDA5</text>
<text x="386.1" y="63.4">TX51_3V3</text>
<text x="296" y="78.6">SDA5</text>
<text x="296" y="86.2">SCL5</text>
<text x="45.7" y="93.9">RST</text>
<text x="45.7" y="101.5">MISO</text>
<text x="45.7" y="106.6">MOSI</text>
<text x="45.7" y="104">SCK</text>
<text x="181.7" y="111.6">RST</text>
<text x="228.6" y="124.3">SDA5</text>
<text x="183.1" y="132">MISO</text>
<text x="183.1" y="129.4">MOSI</text>
<text x="228.6" y="126.9">SCL5</text>
<text x="269.4" y="132">SCL3</text>
<text x="184" y="134.5">SCK</text>
<text x="269.3" y="134.5">SDA3</text>
<text x="182.8" y="142.1">RX51</text>
<text x="228.6" y="142.1">RELAY</text>
<text x="178.4" y="149.7">BTN_PAGE</text>
<text x="178.8" y="147.2">DHT_DATA</text>
<text x="183.1" y="144.7">TX51</text>
<text x="40.6" y="152.3">BTN_PAGE</text>
<text x="258.3" y="210.7">RELAY</text>
<text x="60.9" y="218.3">DHT_DATA</text>
</g>
<g font-size="1.3" fill="#0000c2">
<text x="375.9" y="191.2">COM</text>
<text x="375.9" y="188.7">NO</text>
</g>
<g font-size=".8" fill="#006464">
<text x="209.3" y="104" transform="rotate(-90 209.3 104)">cc</text>
<text x="200.8" y="173.7">pp</text>
</g>
</svg>
